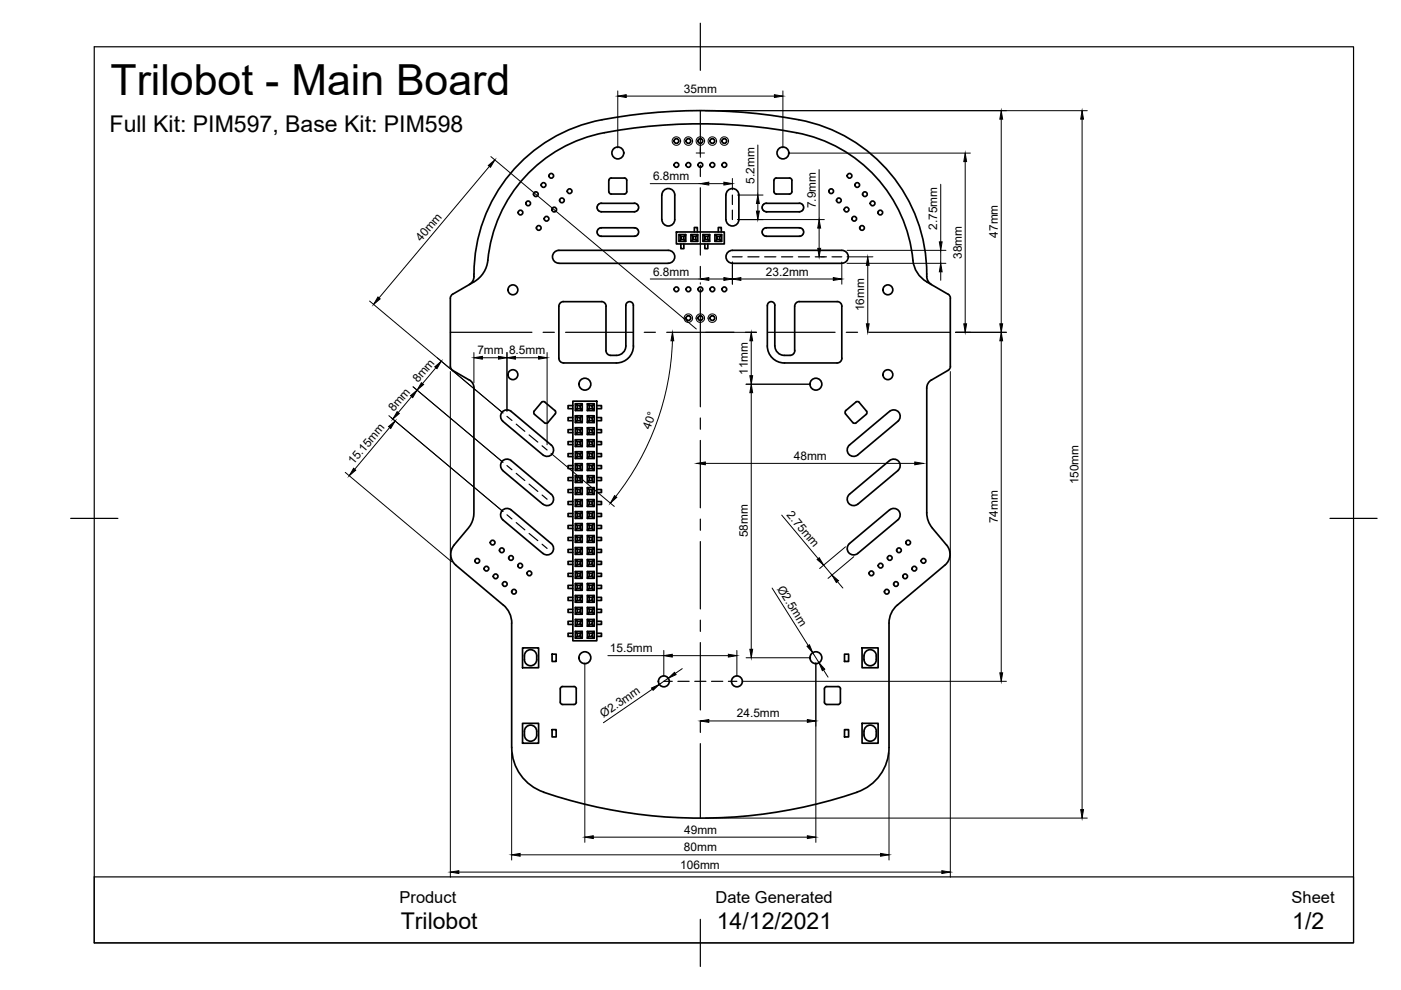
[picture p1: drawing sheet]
<svg xmlns="http://www.w3.org/2000/svg" width="297mm" height="210mm" viewBox="0 0 297 210" stroke-linecap="round" stroke-linejoin="round" font-family="sans-serif">
<!-- layer: Visible -->
<g fill="none" stroke="#000" stroke-width=".36">
<path d="M128.1 28.1a110.3 110.3 0 0 1 40.7 0M128.1 28.1a30.6 30.6 0 0 0-24.8 27.8 5.9 5.9 0 0 1-2.8 3.9M129.1 38.2v2.5M132.4 37.8l-2.8-.1-.4 .3-.1 .2M132.4 37.7l.4 .3 .1 .2v2.5l-.3 .4h-.2M164.2 38l.4-.2h3l.3 .4-.1 2.7-.4 .2h-3l-.3-.4zM168.8 28.1a30.6 30.6 0 0 1 24.9 27.8 5.9 5.9 0 0 0 2.8 3.9M100.5 58.6a33.5 33.5 0 0 1 30.1-33.7 111.3 111.3 0 0 1 40.9 1 33.3 33.3 0 0 1 25 32.7M100.5 59.8l-4.5 2.6M100.5 58.6a2 2 0 0 1-1 1.7M118.5 53.1h23.2a1.37 1.37 0 0 1 1.4 1.3 1.37 1.37 0 0 1-1.4 1.4h-23.2M118.5 53.1a1.37 1.37 0 0 0-1.4 1.3 1.37 1.37 0 0 0 1.4 1.4"/>
<path d="M129.1 40.6l.2 .5h.3h2.8M134.5 48.3h-7a.9 .9 0 0 0-.9 .9 .9 .9 0 0 0 .9 .9h7M134.5 43.1h-7a.9 .9 0 0 0-.9 .9 .9 .9 0 0 0 .9 .9h7M134.5 43.1a.9 .9 0 0 1 .9 .9 .9 .9 0 0 1-.9 .9M134.5 48.3a.9 .9 0 0 1 .9 .9 .9 .9 0 0 1-.9 .9M140.3 41.4v5.2M140.3 41.3a1.37 1.37 0 0 1 1.4-1.3 1.37 1.37 0 0 1 1.4 1.4v5.1a1.37 1.37 0 0 1-1.4 1.4 1.37 1.37 0 0 1-1.4-1.4M143.4 49.2h10.2v2.5h-10.2zM144 49.7v1.5M144.4 50.1h.6v.7h-.6zM144.4 50.8l-.4 .4h1.4l-.4-.4M144.4 51.7v1h.6v-1"/>
<path d="M145 50.1l.4-.4v1.5M145.4 49.7h-1.4l.4 .4M146.5 49.7v1.5M146.9 50.1h.6v.7h-.6zM146.9 50.8l-.4 .4h1.4l-.4-.4M147.2 49.2v-1h.6v1M147.5 50.1l.4-.4v1.5M147.9 49.7h-1.4l.4 .4M149 49.7v1.5M149.4 50.1h.7v.7h-.7zM149.4 50.8l-.4 .4h1.5l-.4-.4M149.4 51.7v1h.7v-1"/>
<path d="M150.1 50.1l.4-.4v1.5M150.5 49.7h-1.5l.4 .4M151.6 49.7v1.5M152 50.1h.6v.7h-.6zM152 50.8l-.4 .4h1.4l-.4-.4M152.3 49.2v-1h.6v1M152.6 50.1l.4-.4v1.5M153 49.7h-1.4l.4 .4M154.2 40.5a1.37 1.37 0 0 1 1.5-.5 1.37 1.37 0 0 1 1 1.4v5.1a1.37 1.37 0 0 1-1.4 1.4 1.37 1.37 0 0 1-1.4-1.4v-5.2zM154.5 53.3l.8-.2h23.2a1.38 1.38 0 0 1 1.4 1.4 1.38 1.38 0 0 1-1.4 1.3h-23.2a1.37 1.37 0 0 1-1.3-.9 1.37 1.37 0 0 1 .5-1.6zM169.5 48.3h-7a.9 .9 0 0 0-.9 .9 .9 .9 0 0 0 .9 .9h7M169.5 43.1h-7a.9 .9 0 0 0-.9 .9 .9 .9 0 0 0 .9 .9h7"/>
<path d="M169.5 43.1a.9 .9 0 0 1 .9 .9 .9 .9 0 0 1-.9 .9M169.5 48.3a.9 .9 0 0 1 .9 .9 .9 .9 0 0 1-.9 .9M196.5 58.6a2 2 0 0 0 1 1.7M196.5 59.8l4.5 2.6M96 62.4l-.4 .3-.1 .5v14.7l.5 .6 3.5 2.1a1.86 1.86 0 0 1 1 1.7v26.4a5 5 0 0 1-1.2 3.2l-3.1 3.7a3 3 0 0 0 .4 4.2M119.5 64h8M119.5 63.9a1.01 1.01 0 0 0-1 1.1v10.9a1.01 1.01 0 0 0 1 1.1h11.2M127.5 63.9a1.01 1.01 0 0 1 1 1v9.5a1.01 1.01 0 0 0 1 .9h1.2M134.3 73.4v-8.6a.79 .79 0 0 0-.8-.8 .79 .79 0 0 0-.8 .8v8.5a2 2 0 0 1-2 2M134.3 73.3a3.6 3.6 0 0 1-3.6 3.7M162.7 64.8v8.5a3.6 3.6 0 0 0 3.6 3.7h11.2M162.7 64.8a.79 .79 0 0 1 .8-.8 .79 .79 0 0 1 .8 .8"/>
<path d="M164.3 64.8v8.6M169.5 64h8M169.5 63.9a1.01 1.01 0 0 0-1 1.1v9.3a1.01 1.01 0 0 1-1 1 2.68 2.68 0 0 1-2.9-.9l-.3-1.1M177.5 63.9a1.01 1.01 0 0 1 1 1M178.5 65v11M178.5 75.9a1.01 1.01 0 0 1-1 1.1M201 62.4l.4 .3 .1 .5M201.5 63.2v14.5M201.5 77.7l-.3 .7-3.7 2.1a2 2 0 0 0-1 1.8v27l.3 1.1 .5 1.1 3.4 4.1a2.99 2.99 0 0 1-.3 4.2M106.4 87.4a1.37 1.37 0 0 1 2-.2l8.5 7.2a1.37 1.37 0 0 1 .1 1.9 1.37 1.37 0 0 1-1.9 .1l-8.5-7.1a1.37 1.37 0 0 1-.2-1.9zM113.3 87.9l2.2 1.8M114.8 85.3l-1.5 1.8-.1 .5 .1 .2"/>
<path d="M114.8 85.3l.2-.1h.5l2.1 1.9 .2 .2-.1 .4M117.7 87.7l-1.5 1.9-.5 .2-.2-.2M121.5 98.7h-1.1v.6h1.1M121.5 96.2h-1.1v.6h1.1M121.5 93.6h-1.1v.7h1.1M121.5 91.1h-1.1v.6h1.1M121.5 88.5h-1.1v.7h1.1M121.5 86h-1.1v.6h1.1M121.5 85.1h5v50.8h-5zM122 85.6v1.5l.4-.5M122 95.8v1.4l.4-.4M122 88.2v1.4l.4-.4"/>
<path d="M122 90.7v1.4l.4-.4M122 98.3v1.5M122 87.1h1.4M122 97.2h1.4M122 92.1h1.4M122 93.2h1.4M122.4 86h.6v.6h-.6zM122.4 96.2h.6v.6h-.6zM122.4 88.5h.6v.7h-.6zM122.4 91.1h.6v.6h-.6zM122.4 98.7h.6v.6h-.6zM122.4 93.6h.6v.7h-.6z"/>
<path d="M122.4 88.5l-.4-.3h1.4l-.4 .3M122.4 99.3l-.4 .5h1.4l-.4-.5M122.4 93.6l-.4-.4v1.5l.4-.4M123 86l.4-.4v1.5l-.4-.5M123 96.2l.4-.4v1.4l-.4-.4M123 89.2l.4 .4h-1.4M123 91.1l.4-.4v1.4l-.4-.4M123 98.7l.4-.4v1.5M123 94.3l.4 .4h-1.4M123 93.6l.4-.4v1.5M123.4 85.6h-1.4l.4 .4M123.4 95.8h-1.4l.4 .4"/>
<path d="M123.4 90.7h-1.4l.4 .4M123.4 98.3h-1.4l.4 .4M123.4 88.2v1.4M124.5 88.2v1.4l.4-.4M124.5 85.6v1.5l.4-.5M124.5 95.8v1.4l.4-.4M124.5 98.3v1.5l.4-.5M124.5 90.7v1.4l.4-.4M124.5 93.2v1.5M124.5 87.1h1.5M124.5 89.6h1.5M124.5 92.1h1.5"/>
<path d="M124.5 99.8h1.5M124.9 88.5h.7v.7h-.7zM124.9 86h.7v.6h-.7zM124.9 96.2h.7v.6h-.7zM124.9 93.6h.7v.7h-.7zM124.9 98.7h.7v.6h-.7zM124.9 91.1h.7v.6h-.7zM124.9 96.2l-.4-.4h1.5l-.4 .4M124.9 94.3l-.4 .4h1.5l-.4-.4M125.6 88.5l.4-.3v1.4l-.4-.4M125.6 86l.4-.4v1.5l-.4-.5M125.6 96.8l.4 .4h-1.5"/>
<path d="M125.6 93.6l.4-.4v1.5M125.6 98.7l.4-.4v1.5l-.4-.5M125.6 91.1l.4-.4v1.4l-.4-.4M126 88.2h-1.5l.4 .3M126 85.6h-1.5l.4 .4M126 93.2h-1.5l.4 .4M126 98.3h-1.5l.4 .4M126 90.7h-1.5l.4 .4M126 95.8v1.4M126.5 86h1v.6h-1M126.5 88.5h1v.7h-1M126.5 91.1h1v.6h-1"/>
<path d="M126.5 93.6h1v.7h-1M126.5 96.2h1v.6h-1M126.5 98.7h1v.6h-1M179.3 87.7l1.5 1.9 .2 .1 .5-.1M180.1 94.4l8.5-7.2a1.37 1.37 0 0 1 1.9 .2 1.37 1.37 0 0 1-.1 1.9l-8.5 7.1a1.37 1.37 0 0 1-2-.1 1.37 1.37 0 0 1 .2-1.9zM181.5 85.3l-2.2 1.7-.1 .5 .1 .2M181.5 85.2l.2-.1 .5 .2M182.2 85.3l1.5 1.8 .1 .5-.1 .2M183.6 87.9l-2.1 1.8M96.6 119.8l10.6 8.9 1 1.6 .3 1.8M106.4 108.3a1.37 1.37 0 0 1 2-.2l8.5 7.1a1.37 1.37 0 0 1 .1 2 1.37 1.37 0 0 1-1.9 .1l-8.5-7.1a1.37 1.37 0 0 1-.2-1.9zM115.1 106.9a1.36 1.36 0 0 0 2-.2 1.36 1.36 0 0 0-.2-1.9l-8.5-7.1a1.37 1.37 0 0 0-2 .1 1.37 1.37 0 0 0 .2 1.9l8.5 7.2"/>
<path d="M121.5 119h-1.1v.7h1.1M121.5 116.5h-1.1v.6h1.1M121.5 114h-1.1v.6h1.1M121.5 111.4h-1.1v.6h1.1M121.5 108.9h-1.1v.6h1.1M121.5 106.3h-1.1v.7h1.1M121.5 103.8h-1.1v.6h1.1M121.5 101.3h-1.1v.6h1.1M122 103.4v1.4l.4-.4M122 105.9v1.5l.4-.4M122 100.9v1.4M122 108.5v1.4"/>
<path d="M122 113.6v1.4M122 116.1v1.4M122 118.6v1.5M122 111h1.4M122.4 101.3h.6v.6h-.6zM122.4 103.8h.6v.6h-.6zM122.4 116.5h.6v.6h-.6zM122.4 114h.6v.6h-.6zM122.4 119h.6v.7h-.6zM122.4 111.4h.6v.6h-.6zM122.4 106.3h.6v.7h-.6zM122.4 108.9h.6v.6h-.6z"/>
<path d="M122.4 101.9l-.4 .4h1.4l-.4-.4M122.4 103.8l-.4-.4h1.4l-.4 .4M122.4 117.1l-.4 .4h1.4l-.4-.4M122.4 114.6l-.4 .4h1.4l-.4-.4M122.4 119.7l-.4 .4h1.4l-.4-.4M122.4 111.4l-.4-.4v1.5l.4-.5M122.4 106.3l-.4-.4h1.4l-.4 .4M122.4 109.5l-.4 .4h1.4l-.4-.4M123 101.3l.4-.4v1.4M123 104.4l.4 .4h-1.4M123 116.5l.4-.4v1.4M123 114l.4-.4v1.4"/>
<path d="M123 119l.4-.4v1.5M123 112l.4 .5h-1.4M123 111.4l.4-.4v1.5M123 107l.4 .4h-1.4M123 108.9l.4-.4v1.4M123.4 100.9h-1.4l.4 .4M123.4 116.1h-1.4l.4 .4M123.4 113.6h-1.4l.4 .4M123.4 118.6h-1.4l.4 .4M123.4 108.5h-1.4l.4 .4M123.4 103.4v1.4M123.4 105.9v1.5"/>
<path d="M124.5 108.5v1.4l.4-.4M124.5 111v1.5l.4-.5M124.5 113.6v1.4l.4-.4M124.5 105.9h1.5M124.5 116.1h1.5M124.5 118.6h1.5M124.5 103.4h1.5M124.5 100.9h1.5M124.9 108.9h.7v.6h-.7zM124.9 106.3h.7v.7h-.7zM124.9 111.4h.7v.6h-.7zM124.9 116.5h.7v.6h-.7z"/>
<path d="M124.9 119h.7v.7h-.7zM124.9 114h.7v.6h-.7zM124.9 103.8h.7v.6h-.7zM124.9 101.3h.7v.6h-.7zM124.9 108.9l-.4-.4h1.5l-.4 .4M124.9 106.3l-.4-.4v1.5l.4-.4M124.9 111.4l-.4-.4h1.5l-.4 .4M124.9 116.5l-.4-.4v1.4l.4-.4M124.9 119l-.4-.4v1.5l.4-.4M124.9 114l-.4-.4h1.5l-.4 .4M124.9 103.8l-.4-.4v1.4l.4-.4M124.9 101.3l-.4-.4v1.4l.4-.4"/>
<path d="M125.6 109.5l.4 .4h-1.5M125.6 107l.4 .4h-1.5M125.6 106.3l.4-.4v1.5M125.6 112l.4 .5h-1.5M125.6 117.1l.4 .4h-1.5M125.6 116.5l.4-.4v1.4M125.6 119.7l.4 .4h-1.5M125.6 119l.4-.4v1.5M125.6 114.6l.4 .4h-1.5M125.6 104.4l.4 .4h-1.5M125.6 103.8l.4-.4v1.4M125.6 101.9l.4 .4h-1.5"/>
<path d="M125.6 101.3l.4-.4v1.4M126 108.5v1.4M126 111v1.5M126 113.6v1.4M126.5 101.3h1v.6h-1M126.5 103.8h1v.6h-1M126.5 106.3h1v.7h-1M126.5 108.9h1v.6h-1M126.5 111.4h1v.6h-1M126.5 114h1v.6h-1M126.5 116.5h1v.6h-1M126.5 119h1v.7h-1"/>
<path d="M180.1 115.2l8.5-7.1a1.37 1.37 0 0 1 1.9 .2 1.37 1.37 0 0 1-.1 1.9l-8.5 7.1a1.37 1.37 0 0 1-2-.1 1.37 1.37 0 0 1 .2-2zM181.9 106.9a1.37 1.37 0 0 1-2-.2 1.37 1.37 0 0 1 .2-1.9l8.5-7.1a1.37 1.37 0 0 1 1.9 .1 1.37 1.37 0 0 1-.1 1.9l-8.5 7.2M200.3 119.8l-10.5 8.9-1 1.6-.3 1.8M108.5 132.1v26.4a10 10 0 0 0 6.8 9.4M110.8 137.4h3.4v4.2h-3.4zM111.2 139.9a1.5 1.5 0 0 1 .2-1.6 1.5 1.5 0 0 1 1.5-.5 1.58 1.58 0 0 1 .9 2.1M111.2 139.9a1.3 1.3 0 0 0 1.3 1.3 1.3 1.3 0 0 0 1.3-1.3M117.1 138.7h.8v1.5h-.8zM121.5 134.3h-1.1v.6h1.1M121.5 131.7h-1.1v.7h1.1M121.5 129.2h-1.1v.7h1.1M121.5 126.7h-1.1v.6h1.1"/>
<path d="M121.5 124.1h-1.1v.7h1.1M121.5 121.6h-1.1v.6h1.1M122 131.3v1.5l.4-.4M122 128.8v1.4l.4-.3M122 126.3v1.4l.4-.4M122 121.2v1.4l.4-.4M122 123.7h1.4M122 132.8h1.4M122 127.7h1.4M122 133.9h1.4M122.4 131.7h.6v.7h-.6zM122.4 129.2h.6v.7h-.6z"/>
<path d="M122.4 126.7h.6v.6h-.6zM122.4 134.3h.6v.6h-.6zM122.4 121.6h.6v.6h-.6zM122.4 124.1h.6v.7h-.6zM122.4 129.2l-.4-.4h1.4l-.4 .4M122.4 134.3l-.4-.4v1.4l.4-.4M122.4 121.6l-.4-.4h1.4l-.4 .4M122.4 124.1l-.4-.4v1.5l.4-.4M123 131.7l.4-.4v1.5l-.4-.4M123 129.9l.4 .3h-1.4M123 126.7l.4-.4v1.4l-.4-.4M123 134.9l.4 .4h-1.4"/>
<path d="M123 134.3l.4-.4v1.4M123 122.2l.4 .4h-1.4M123 124.8l.4 .4h-1.4M123 124.1l.4-.4v1.5M123.4 131.3h-1.4l.4 .4M123.4 126.3h-1.4l.4 .4M123.4 121.2v1.4M123.4 128.8v1.4M124.5 128.8v1.4l.4-.3M124.5 121.2v1.4l.4-.4M124.5 130.2h1.5M124.5 126.3v1.4"/>
<path d="M124.5 131.3v1.5M124.5 123.7h1.5M124.5 133.9h1.5M124.9 129.2h.7v.7h-.7zM124.9 131.7h.7v.7h-.7zM124.9 124.1h.7v.7h-.7zM124.9 121.6h.7v.6h-.7zM124.9 134.3h.7v.6h-.7zM124.9 126.7h.7v.6h-.7zM124.9 132.4l-.4 .4h1.5l-.4-.4M124.9 124.1l-.4-.4v1.5l.4-.4M124.9 121.6l-.4-.4h1.5l-.4 .4"/>
<path d="M124.9 134.3l-.4-.4v1.4l.4-.4M124.9 127.3l-.4 .4h1.5l-.4-.4M125.6 129.2l.4-.4v1.4l-.4-.3M125.6 131.7l.4-.4v1.5M125.6 124.8l.4 .4h-1.5M125.6 124.1l.4-.4v1.5M125.6 122.2l.4 .4h-1.5M125.6 134.9l.4 .4h-1.5M125.6 134.3l.4-.4v1.4M125.6 126.7l.4-.4v1.4M126 128.8h-1.5l.4 .4M126 131.3h-1.5l.4 .4"/>
<path d="M126 126.3h-1.5l.4 .4M126 121.2v1.4M126.5 121.6h1v.6h-1M126.5 124.1h1v.7h-1M126.5 126.7h1v.6h-1M126.5 129.2h1v.7h-1M126.5 131.7h1v.7h-1M126.5 134.3h1v.6h-1M179 138.7h.9v1.5h-.9zM182.8 137.4h3.4v4.2h-3.4zM183.2 139.9a1.71 1.71 0 0 1 .9-2.1 1.3 1.3 0 0 1 1.7 1.2v.9M183.2 139.9a1.3 1.3 0 0 0 1.3 1.3 1.3 1.3 0 0 0 1.3-1.3"/>
<path d="M188.5 132.1v26.4a10 10 0 0 1-6.8 9.4M110.8 153.4h3.4v4.2h-3.4zM111.2 155.9a1.5 1.5 0 0 1 .2-1.6 1.5 1.5 0 0 1 1.5-.5 1.58 1.58 0 0 1 .9 2.1M111.2 155.9a1.3 1.3 0 0 0 1.3 1.3 1.3 1.3 0 0 0 1.3-1.3M117.1 154.7h.8v1.5h-.8zM118.8 146.1v2.8l.1 .2 .4 .3h2.4l.4-.3 .1-3M118.8 146.1l.1-.3 .4-.2h2.4h.2l.3 .5M174.8 146.1l.1 3 .4 .3h2.4M177.7 145.6h-2.4l-.4 .2-.1 .3M177.7 145.6h.3l.2 .5M178.2 146.1v2.8l-.1 .2-.4 .3M179 154.7h.9v1.5h-.9z"/>
<path d="M182.8 153.4h3.4v4.2h-3.4zM183.2 155.9a1.71 1.71 0 0 1 .9-2.1 1.3 1.3 0 0 1 1.7 1.2v.9M183.2 155.9a1.3 1.3 0 0 0 1.3 1.3 1.3 1.3 0 0 0 1.3-1.3M115.3 168a103.3 103.3 0 0 0 66.4 0"/>
<circle cx="115.2" cy="39.2" r=".5"/>
<circle cx="116.9" cy="37.3" r=".5"/>
<circle cx="131" cy="32.4" r="1.26"/>
<circle cx="143.4" cy="35" r=".5"/>
<circle cx="143.4" cy="29.9" r=".5"/>
<circle cx="146" cy="29.9" r=".5"/>
<circle cx="146" cy="35" r=".5"/>
<circle cx="148.5" cy="35" r=".5"/>
<circle cx="148.5" cy="29.9" r=".5"/>
<circle cx="151" cy="29.9" r=".5"/>
<circle cx="151" cy="35" r=".5"/>
<circle cx="153.6" cy="35" r=".5"/>
<circle cx="153.6" cy="29.9" r=".5"/>
<circle cx="166" cy="32.4" r="1.26"/>
<circle cx="180.1" cy="37.3" r=".5"/>
<circle cx="181.7" cy="39.2" r=".5"/>
<circle cx="110.4" cy="45.1" r=".5"/>
<circle cx="112" cy="43.1" r=".5"/>
<circle cx="113.6" cy="41.2" r=".5"/>
<circle cx="114.2" cy="48.3" r=".5"/>
<circle cx="115.9" cy="46.4" r=".5"/>
<circle cx="117.5" cy="44.4" r=".5"/>
<circle cx="119.1" cy="42.5" r=".5"/>
<circle cx="120.8" cy="40.5" r=".5"/>
<circle cx="176.2" cy="40.5" r=".5"/>
<circle cx="177.9" cy="42.5" r=".5"/>
<circle cx="179.5" cy="44.4" r=".5"/>
<circle cx="181.1" cy="46.4" r=".5"/>
<circle cx="182.8" cy="48.3" r=".5"/>
<circle cx="183.4" cy="41.2" r=".5"/>
<circle cx="185" cy="43.1" r=".5"/>
<circle cx="186.6" cy="45.1" r=".5"/>
<circle cx="108.7" cy="61.5" r="1.05"/>
<circle cx="108.7" cy="79.4" r="1.05"/>
<circle cx="143.4" cy="61.3" r=".5"/>
<circle cx="146" cy="67.4" r=".5"/>
<circle cx="146" cy="61.3" r=".5"/>
<circle cx="148.5" cy="67.4" r=".5"/>
<circle cx="148.5" cy="61.3" r=".5"/>
<circle cx="151" cy="61.3" r=".5"/>
<circle cx="151" cy="67.4" r=".5"/>
<circle cx="153.6" cy="61.3" r=".5"/>
<circle cx="188.2" cy="79.4" r="1.05"/>
<circle cx="188.2" cy="61.5" r="1.05"/>
<circle cx="124" cy="81.5" r="1.26"/>
<circle cx="173" cy="81.5" r="1.26"/>
<circle cx="101.2" cy="118.9" r=".5"/>
<circle cx="104.4" cy="115" r=".5"/>
<circle cx="106.4" cy="116.7" r=".5"/>
<circle cx="108.3" cy="118.3" r=".5"/>
<circle cx="110.3" cy="119.9" r=".5"/>
<circle cx="186.7" cy="119.9" r=".5"/>
<circle cx="188.6" cy="118.3" r=".5"/>
<circle cx="190.6" cy="116.7" r=".5"/>
<circle cx="192.5" cy="115" r=".5"/>
<circle cx="195.8" cy="118.9" r=".5"/>
<circle cx="103.1" cy="120.6" r=".5"/>
<circle cx="105.1" cy="122.2" r=".5"/>
<circle cx="107" cy="123.8" r=".5"/>
<circle cx="109" cy="125.5" r=".5"/>
<circle cx="112.2" cy="121.6" r=".5"/>
<circle cx="124" cy="139.4" r="1.26"/>
<circle cx="173" cy="139.4" r="1.26"/>
<circle cx="184.8" cy="121.6" r=".5"/>
<circle cx="188" cy="125.5" r=".5"/>
<circle cx="190" cy="123.8" r=".5"/>
<circle cx="191.9" cy="122.2" r=".5"/>
<circle cx="193.9" cy="120.6" r=".5"/>
<circle cx="140.7" cy="144.5" r="1.15"/>
<circle cx="156.2" cy="144.5" r="1.15"/>
</g>
<!-- layer: Reference -->
<g fill="none" stroke="#000" stroke-width=".21">
<path d="M147.6 32.4h1.8M148.5 31.6v1.8M127.6 48.3a.9 .9 0 0 0-1 .9 .9 .9 0 0 0 1 .9M127.6 43.1a.9 .9 0 0 0-1 .9 .9 .9 0 0 0 1 .9M134.4 48.3a.9 .9 0 0 1 1 .9 .9 .9 0 0 1-1 .9M134.4 43.1a.9 .9 0 0 1 1 .9 .9 .9 0 0 1-1 .9M162.6 43.1a.9 .9 0 0 0-1 .9 .9 .9 0 0 0 1 .9M162.6 48.3a.9 .9 0 0 0-1 .9 .9 .9 0 0 0 1 .9M169.4 43.1a.9 .9 0 0 1 1 .9 .9 .9 0 0 1-1 .9M169.4 48.3a.9 .9 0 0 1 1 .9 .9 .9 0 0 1-1 .9"/>
<circle cx="143.4" cy="29.9" r=".5"/>
<circle cx="143.4" cy="29.9" r=".9"/>
<circle cx="145.9" cy="29.9" r=".5"/>
<circle cx="146" cy="29.9" r=".9"/>
<circle cx="148.5" cy="29.9" r=".5"/>
<circle cx="148.5" cy="29.9" r=".9"/>
<circle cx="151" cy="29.9" r=".5"/>
<circle cx="151" cy="29.9" r=".9"/>
<circle cx="153.6" cy="29.9" r=".5"/>
<circle cx="153.6" cy="29.9" r=".9"/>
<circle cx="145.9" cy="67.5" r=".9"/>
<circle cx="145.9" cy="67.5" r=".5"/>
<circle cx="148.5" cy="67.5" r=".9"/>
<circle cx="148.5" cy="67.5" r=".5"/>
<circle cx="151" cy="67.5" r=".9"/>
<circle cx="151" cy="67.5" r=".5"/>
</g>
<!-- layer: Border -->
<path d="M20 9.9h267v190h-267zM148.5 4.9v10M15 109.9h10M282 109.9h10M148.5 194.9v10" fill="none" stroke="#000" stroke-width=".25"/>
<!-- layer: TitleBlock -->
<path d="M20 185.9h267v14h-267z" fill="none" stroke="#000" stroke-width=".25"/>
<!-- layer: Sketch1 -->
<g fill="none" stroke="#000" stroke-width=".25">
<path d="M148.5 23.5v9.2M148.5 35v2.4M148.5 39.8v14.3M148.5 56.5v2.4M155.3 41.4v2M155.3 44.5v2.1M155.3 54.5h2.1M158.6 54.5h2.3M162.1 54.5h2.4M165.7 54.5h2.4M169.3 54.5h2.3M172.8 54.5h2.4"/>
<path d="M176.4 54.5h2.1M95.5 70.5h17.3M115.1 70.5h2.4M119.9 70.5h14.3M136.6 70.5h2.4M141.4 70.5h14.2M148.5 61.2v25M158 70.5h2.4M162.8 70.5h14.3M179.4 70.5h2.4M184.2 70.5h17.3M107.5 98.7l1 .9"/>
<path d="M107.5 88.3l1 .8M109.5 89.9l1.8 1.6M112.2 92.2l1.8 1.5M114.9 94.5l1.1 .9M148.5 88.6v2.4M148.5 93.4v14.3M107.5 109.1l1 .9M109.5 110.8l1.8 1.5M109.5 100.4l1.8 1.5M112.2 113.1l1.8 1.5M112.2 102.7l1.8 1.5M114.9 115.4l1.1 .9"/>
<path d="M114.9 105l1.1 .8M148.5 110.1v2.3M148.5 114.8v14.3M148.5 131.5v2.4M148.5 136.2v14.3M140.7 144.5h1.8M143.7 144.5h2.4M147.3 144.5h2.4M148.5 152.9v2.4M148.5 157.7v15.8M150.9 144.5h2.3M154.4 144.5h1.8"/>
</g>
<!-- layer: Dimensions -->
<g fill="none" stroke="#000" stroke-width=".21">
<path d="M131 19.3v12.1M166 19.3v12.1M103.8 35.3l-23.4 27.9M104.1 33.2l43.5 36.6M132.8 20.4h31.4M137.9 38.9h10.6M149.6 23.5h80.9M150.3 38.9h3.2M155.3 37.8v2.5M160.7 30.7v10.7M167.1 32.5h38.6M173.7 36v10.6"/>
<path d="M199.5 39.1v12.2M204.6 34.3v34.4M212.3 25.3v43.4M229.4 25.3v146.4M137.9 59.2h10.6M148.5 59.9v.4M150.3 59.2h3.2M155.3 55.6v4.7M156.4 46.6h18.4M156.4 41.4h5.4M157.1 59.2h19.6M160.7 43.2v1.6"/>
<path d="M173.7 48.4v4.3M174 54.5h.8M178.5 55.6v4.7M179.6 54.5h5.5M179.6 53.1h21M179.6 55.8h21M184 56.3v12.4M199.5 53.1v2.7M199.5 57.6v1.8M78.4 63.8l28.2 23.8M92.4 78l-2.8 3.3M95.5 78.8v107.2"/>
<path d="M100.5 74.8v6.4M102.3 75.9h3.4M107.5 74.8v12.4M109.3 75.9h4.9M116 74.8v19.5M142.6 72.2a56.3 56.3 0 0 1-12 33.1M149.6 70.5h10.8M159.3 72.3v7.4M201.5 78.8v107.2M202.6 70.5h10.8M212.3 72.3v70.4M82.4 88.1l24.2 20.4"/>
<path d="M82.6 90.6l-7.4 8.9M87.3 84.1l-2.9 3.4M87.6 82l19 16M116.8 96.1l13.4 11.3M149.5 98.2h44.5M158.2 81.5h13.7M159.3 83.3v54.4M73.2 100.2l22.6 18.9M165.7 109.2l7.8 9.2M174.6 119.8l1.8 2.1M179.3 115.9l-5.5 4.6M181 118l-5.4 4.6"/>
<path d="M128.9 139h11.8M140.7 137.9v5.5M142.5 139h11.9M156.2 137.9v5.5M158.2 139.5h13.7M163.7 124.7l7.7 12.2M172.3 138.4l1.4 2.1M177.5 123.3l1.2 1.4M108.5 159.6v22.7M124 140.6v38M138.3 146.1l-10.4 7.1M141.7 143.8l-1.9 1.3"/>
<path d="M144.7 141.8l-1.5 1M150.3 152.9h20.9M157.3 144.5h56.1M173 140.6v38M174.6 142l1 1.6M188.5 159.6v22.7M125.8 177.5h45.4M149.6 173.5h80.9M97.3 184.9h102.4M110.3 181.2h76.4"/>
</g>
<g fill="#000" stroke="#000" stroke-width=".21">
<path d="M103.5 35.1l1.4-1.2-.9 1.6zM131 20.4l1.8-.3v.6zM148.5 38.9l1.8-.3v.6zM153.5 38.6l1.8 .3-1.8 .3zM164.2 20.1l1.8 .3-1.8 .3zM204.6 32.5l.3 1.8h-.6zM212.3 23.5l.3 1.8h-.6zM229.4 23.5l.3 1.8h-.6zM148.5 59.2l1.8-.3v.6zM153.5 58.9l1.8 .3-1.8 .3zM155.3 59.2l1.8-.3v.6zM160.4 44.8h.6l-.3 1.8z"/>
<path d="M160.7 41.4l.3 1.8h-.6zM173.4 52.7h.6l-.3 1.8zM173.7 46.6l.3 1.8h-.6zM176.7 58.9l1.8 .3-1.8 .3zM184 54.5l.3 1.8h-.6zM199.5 55.8l.2 1.8h-.5zM199.2 51.3h.5l-.2 1.8zM80.1 63l.5 .4-1.4 1.2zM92.2 77.8l1.4-1.2-1 1.6zM100.5 75.9l1.8-.3v.6zM105.7 75.6l1.8 .3-1.8 .3zM107.5 75.9l1.8-.3v.6z"/>
<path d="M114.2 75.6l1.8 .3-1.8 .3zM142.6 70.5l.3 1.8h-.6zM159 79.7h.6l-.3 1.8zM159.3 70.5l.3 1.8h-.6zM183.7 68.7h.6l-.3 1.8zM204.3 68.7h.6l-.3 1.8zM212 68.7h.6l-.3 1.8zM212.3 70.5l.3 1.8h-.6zM75 99.3l.4 .4-1.4 1.2zM82.4 90.4l1.4-1.1-1 1.5zM84.2 87.3l.5 .4-1.4 1.2zM87 83.9l1.4-1.2-.9 1.6z"/>
<path d="M89.3 81.1l.5 .4-1.4 1.2zM147.7 98.2l1.8-.2v.5zM159.3 81.5l.3 1.8h-.6zM194 98l1.7 .2-1.7 .3zM130.3 105.1l.5 .3-1.4 1.3zM173.2 118.6l.5-.3 .9 1.5zM140.7 139l1.8-.3v.6zM154.4 138.7l1.8 .3-1.8 .3zM159 137.7h.6l-.3 1.8zM171.1 137l.5-.3 .7 1.7zM176.4 121.9l1.4 1.2-.5 .4zM138.1 145.9l1.7-.8-1.3 1.3z"/>
<path d="M141.7 143.8l1.3-1.2 .3 .4zM148.5 152.9l1.8-.3v.6zM171.2 152.6l1.8 .3-1.8 .3zM173.7 140.5l1.2 1.4-.6 .3zM212 142.7h.6l-.3 1.8zM124 177.5l1.8-.3v.6zM171.2 177.2l1.8 .3-1.8 .3zM229.1 171.7h.6l-.3 1.8zM95.5 184.9l1.8-.3v.6zM108.5 181.2l1.8-.3v.6zM186.7 180.9l1.8 .3-1.8 .3zM199.7 184.6l1.8 .3-1.8 .3z"/>
</g>
<text font-size="9.1" x="23.4" y="20.2">Trilobot - Main Board</text>
<g font-size="4.9">
<text x="23.2" y="28.1">Full Kit: PIM597, Base Kit: PIM598</text>
<text x="85" y="196.9">Trilobot</text>
<text x="152" y="196.9">14/12/2021</text>
<text x="274" y="196.9">1/2</text>
</g>
<g font-size="3.5">
<text x="84.7" y="191.4">Product</text>
<text x="151.7" y="191.5">Date Generated</text>
<text x="273.8" y="191.5">Sheet</text>
</g>
<g font-size="2.5">
<text x="145" y="19.7">35mm</text>
<text x="138.5" y="38.2">6.8mm</text>
<text x="160" y="39" transform="rotate(-90 160 39)">5.2mm</text>
<text x="173" y="44.2" transform="rotate(-90 173 44.2)">7.9mm</text>
<text x="89.3" y="51.4" transform="rotate(-50 89.3 51.4)">40mm</text>
<text x="198.7" y="48.7" transform="rotate(-90 198.7 48.7)">2.75mm</text>
<text x="211.6" y="50.4" transform="rotate(-90 211.6 50.4)">47mm</text>
<text x="138.5" y="58.4">6.8mm</text>
<text x="162.4" y="58.4">23.2mm</text>
<text x="203.9" y="54.9" transform="rotate(-90 203.9 54.9)">38mm</text>
<text x="183.2" y="66" transform="rotate(-90 183.2 66)">16mm</text>
<text x="101.2" y="75.2">7mm</text>
<text x="107.9" y="75.1">8.5mm</text>
<text x="88.7" y="81.3" transform="rotate(-50 88.7 81.3)">8mm</text>
<text x="158.6" y="79.5" transform="rotate(-90 158.6 79.5)">11mm</text>
<text x="83.5" y="87.4" transform="rotate(-50 83.5 87.4)">8mm</text>
<text x="137.9" y="91.2" transform="rotate(-70 137.9 91.2)">40°</text>
<text x="75" y="98.7" transform="rotate(-50 75 98.7)">15.15mm</text>
<text x="168.3" y="97.5">48mm</text>
<text x="228.7" y="102.7" transform="rotate(-90 228.7 102.7)">150mm</text>
<text x="158.6" y="113.9" transform="rotate(-90 158.6 113.9)">58mm</text>
<text x="166.7" y="109.2" transform="rotate(50 166.7 109.2)">2.75mm</text>
<text x="211.6" y="110.9" transform="rotate(-90 211.6 110.9)">74mm</text>
<text x="164.7" y="124.8" transform="rotate(58 164.7 124.8)">Ø2.5mm</text>
<text x="129.3" y="138.3">15.5mm</text>
<text x="128" y="152.2" transform="rotate(-34 128 152.2)">Ø2.3mm</text>
<text x="156.2" y="152.1">24.5mm</text>
<text x="145.1" y="176.8">49mm</text>
<text x="144.2" y="184.2">106mm</text>
<text x="145" y="180.5">80mm</text>
</g>
</svg>
